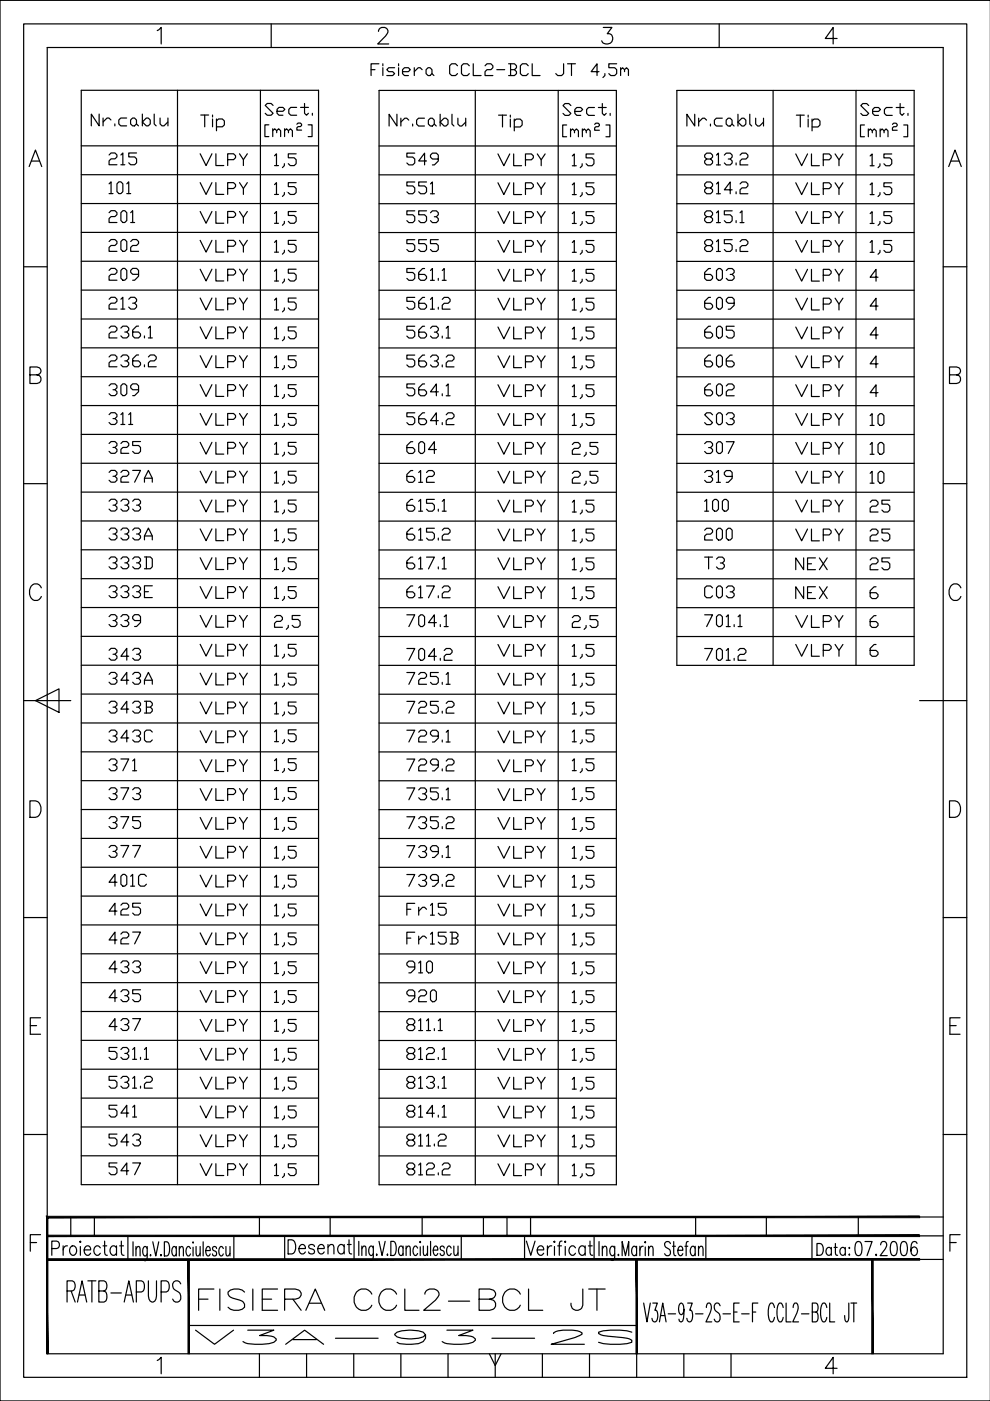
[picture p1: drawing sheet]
<svg xmlns="http://www.w3.org/2000/svg" width="210mm" height="297mm" viewBox="0 0 210 297" stroke-linecap="round" stroke-linejoin="round" font-family="sans-serif">
<!-- layer: 0 -->
<g fill="none" stroke="#000" stroke-width=".25">
<path d="M5 5.1h200v286.9h-200zM10 10.1h190v276.9h-190zM17.2 19.1h50.3v232.1h-50.3zM33.3 6.5l.9-.7v3.5M37.6 19.1v232.1M55.2 19.1v232.1M57.5 5.1v5M80.3 6.7a.86 .86 0 0 1 .6-.9h.7a.86 .86 0 0 1 .5 1.4l-2 2.1h2.3M80.4 19.2h50.3v232h-50.3zM100.8 19.2v232M118.4 19.2v232M127.9 5.8h1.8l-1 1.4a1.13 1.13 0 0 1 1.2 1.2 1.13 1.13 0 0 1-1.5 .9l-.5-.1-.3-.5"/>
<path d="M143.5 19.2h50.3v121.9h-50.3zM152.5 5.1v5M163.9 19.2v121.9M177.5 8.2h-2.5l1.6-2.4v3.5M181.5 19.2v121.9M210 .1h-210v296.9h210M6.2 35.3l1.3-3.5 1.3 3.5M6.7 34.1h1.6M17.2 37h50.3M17.2 30.9h50.3M42.6 24.4h1.6M43.4 24.4v2.5"/>
<path d="M45.1 24.4v.4M45.1 25.2v1.7M45.9 25.6l.4-.4h.8l.5 .4v.9l-.5 .4h-1.2M45.9 25.2v2.5M58.2 33l.4-.4v2.5M58.2 39.1l.4-.4v2.5M58.2 35.1h.8M60.3 34.7v.4l-.4 .4M62.8 32.6h-1.7v.9h1.3l.4 .4v.8l-.4 .4h-.9l-.4-.4M62.8 38.7h-1.7v.9h1.3l.4 .4v.8l-.4 .4h-.9l-.4-.4M80.4 37.1h50.3M80.4 31h50.3"/>
<path d="M105.7 24.4h1.7M106.5 24.4v2.5M108.2 24.4v.4M108.2 25.2v1.7M109 25.7l.5-.5h.8l.4 .5v.8l-.4 .4h-1.3M109 25.2v2.5M121.3 39.2l.5-.4v2.5M125.9 38.8h-1.6v.8h1.2l.4 .4v.8l-.4 .5h-.8l-.4-.5M143.5 37.1h50.3M143.5 31h50.3M168.8 24.4h1.7M169.7 24.4v2.5"/>
<path d="M171.3 24.4v.4M171.3 25.2v1.7M172.2 25.7l.4-.5h.8l.5 .5v.8l-.5 .4h-1.2M172.2 25.2v2.5M184.5 39.2l.4-.4v2.5M189.1 38.8h-1.7v.8h1.3l.4 .4v.8l-.4 .5h-.9l-.4-.5M201.1 35.3l1.4-3.5 1.3 3.5M201.6 34.1h1.7M5 56.6h5M17.2 49.3h50.3M17.2 43.2h50.3M17.2 55.4h50.3"/>
<path d="M58.2 57.5l.4-.4v2.5M58.2 45.3l.4-.5v2.5M58.2 51.4l.4-.4v2.5M58.2 59.6h.8M58.2 47.3h.8M58.2 53.5h.8M58.2 41.2h.8M60.3 59.2v.4l-.4 .4M60.3 46.9v.4l-.4 .5M60.3 53.1v.4l-.4 .4M60.3 40.8v.4l-.4 .5M62.8 57.1h-1.7v.8h1.3l.4 .4v.9l-.4 .4h-.9l-.4-.4"/>
<path d="M62.8 44.8h-1.7v.9h1.3l.4 .4v.8l-.4 .4h-.9l-.4-.4M62.8 51h-1.7v.8h1.3l.4 .4v.9l-.4 .4h-.9l-.4-.4M80.4 55.4h50.3M80.4 49.3h50.3M80.4 43.2h50.3M121.3 57.5l.5-.4v2.5M121.3 59.6h.9M121.3 41.3h.9M123.4 59.2v.4l-.4 .4M123.4 40.8v.5l-.4 .4M125.9 57.1h-1.6v.9h1.2l.4 .4v.8l-.4 .4h-.8l-.4-.4M143.5 55.4h50.3"/>
<path d="M143.5 49.3h50.3M143.5 43.2h50.3M184.5 41.3h.8M186.2 58.8h-1.7l1.2-1.7v2.5M186.6 40.8v.5l-.4 .4M200 56.6h5M6.3 79.5h1.5l.5-.2a.8 .8 0 0 0 0-1.3l-.5-.2h-1.5v3.5h1.5a.92 .92 0 0 0 .9-.9 .92 .92 0 0 0-.9-.9M17.2 79.9h50.3M17.2 67.6h50.3M17.2 61.5h50.3M17.2 73.8h50.3M58.2 75.9l.4-.5v2.5"/>
<path d="M58.2 69.7l.4-.4v2.5M58.2 63.6l.4-.4v2.5M58.2 77.9h.8M58.2 71.8h.8M58.2 65.7h.8M60.3 77.5v.4l-.4 .5M60.3 71.4v.4l-.4 .4M60.3 65.3v.4l-.4 .4M62.8 75.4h-1.7v.9h1.3l.4 .4v.8l-.4 .4h-.9l-.4-.4M62.8 69.3h-1.7v.9h1.3l.4 .4v.8l-.4 .4h-.9l-.4-.4M62.8 63.2h-1.7v.8h1.3l.4 .4v.9l-.4 .4h-.9l-.4-.4M80.4 79.9h50.3"/>
<path d="M80.4 73.8h50.3M80.4 67.7h50.3M80.4 61.5h50.3M121.3 75.9l.5-.4v2.5M121.3 78h.9M123.4 77.6v.4l-.4 .4M125.9 75.5h-1.6v.8h1.2l.4 .4v.9l-.4 .4h-.8l-.4-.4M143.5 79.9h50.3M143.5 73.8h50.3M143.5 67.7h50.3M143.5 61.5h50.3M186.2 77.1h-1.7l1.2-1.6v2.5"/>
<path d="M186.2 71h-1.7l1.2-1.7v2.5M186.2 64.9h-1.7l1.2-1.7v2.5M201.3 79.5h1.5l.5-.2a.82 .82 0 0 0 0-1.3l-.5-.2h-1.5v3.5h1.5a.92 .92 0 0 0 .9-.9 .92 .92 0 0 0-.9-.9M17.2 98.2h50.3M17.2 92.1h50.3M17.2 86h50.3M58.2 94.2l.4-.4v2.5M58.2 88.1l.4-.4v2.5M58.2 82l.4-.4v2.5M58.2 96.3h.8M58.2 90.2h.8M58.2 84.1h.8"/>
<path d="M60.3 95.9v.4l-.4 .4M60.3 89.8v.4l-.4 .4M60.3 83.6v.5l-.4 .4M62.8 99.9h-1.7v.8h1.3l.4 .5v.8l-.4 .4h-.9l-.4-.4M62.8 93.8h-1.7v.8h1.3l.4 .4v.9l-.4 .4h-.9l-.4-.4M62.8 87.7h-1.7v.8h1.3l.4 .4v.9l-.4 .4h-.9l-.4-.4M62.8 81.6h-1.7v.8h1.3l.4 .4v.8l-.4 .5h-.9l-.4-.5M80.4 98.2h50.3M80.4 92.1h50.3M80.4 86h50.3M143.5 98.2h50.3M143.5 92.1h50.3"/>
<path d="M143.5 86h50.3M186.2 83.3h-1.7l1.2-1.7v2.5M5 102.5h5M17.2 110.5h50.3M17.2 104.3h50.3M17.2 116.6h50.3M58.2 118.7l.4-.4v2.5M58.2 112.6l.4-.5v2.5M58.2 106.4l.4-.4v2.5M58.2 100.3l.4-.4v2.5M58.2 114.6h.8M58.2 108.5h.8"/>
<path d="M58.2 102.4h.8M60.3 114.2v.4l-.4 .5M60.3 108.1v.4l-.4 .4M60.3 102v.4l-.4 .4M62.8 118.3h-1.7v.8h1.3l.4 .4v.9l-.4 .4h-.9l-.4-.4M62.8 112.1h-1.7v.9h1.3l.4 .4v.8l-.4 .4h-.9l-.4-.4M62.8 106h-1.7v.9h1.3l.4 .4v.8l-.4 .4h-.9l-.4-.4M80.4 116.6h50.3M80.4 110.5h50.3M80.4 104.4h50.3M121.3 112.6l.5-.4v2.5M121.3 114.7h.9"/>
<path d="M123.4 114.3v.4l-.4 .4M125.9 112.2h-1.6v.8h1.2l.4 .4v.9l-.4 .4h-.8l-.4-.4M143.5 116.6h50.3M143.5 110.5h50.3M143.5 104.4h50.3M200 102.5h5M8.8 124.6a1.28 1.28 0 0 0-1.5-.8 1.28 1.28 0 0 0-1 1.3 1.61 1.61 0 0 0 1.6 2.2l.4-.2 .5-.6M17.2 122.7h50.3M17.2 128.8h50.3M17.2 134.9h50.3M58.2 137l.4-.4v2.5M58.2 124.8l.4-.4v2.5"/>
<path d="M58.2 139.1h.8M58.2 126.9h.8M58.2 120.8h.8M60.3 138.7v.4l-.4 .4M60.3 126.5v.4l-.4 .4M60.3 120.4v.4l-.4 .4M62.8 136.6h-1.7v.9h1.3l.4 .4v.8l-.4 .4h-.9l-.4-.4M62.8 124.4h-1.7v.8h1.3l.4 .4v.9l-.4 .4h-.9l-.4-.4M80.4 122.7h50.3M80.4 128.8h50.3M80.4 135h50.3M143.5 122.7h50.3"/>
<path d="M143.5 128.8h50.3M143.5 135h50.3M149.4 130.4h1.7l-1.3 2.4M152.3 130.4h.4l.5 .4v1.6l-.5 .4h-.4l-.4-.4v-1.6zM154 130.8l.4-.4v2.4M154 132.8h.8M155.7 132.4v.4M156.5 130.8l.4-.4v2.4M156.5 132.8h.8M185.7 136.6h-.4l-.8 .9v1.2l.4 .4h.8l.5-.4v-.4l-.5-.4h-1.2M185.7 130.5h-.4l-.8 .9v1.2l.4 .4h.8l.5-.4v-.4l-.5-.4h-1.2M185.7 124.4h-.4l-.8 .8v1.3l.4 .4h.8l.5-.4v-.4l-.5-.4h-1.2"/>
<path d="M203.7 124.6a1.28 1.28 0 0 0-1.4-.8 1.28 1.28 0 0 0-1.1 1.3 1.61 1.61 0 0 0 1.7 2.2l.3-.2 .5-.6M5 148.5h10M7.5 148.5l5-2.5v5zM17.2 153.3h50.3M17.2 159.4h50.3M17.2 141h50.3M17.2 147.2h50.3M58.2 149.3l.4-.4v2.5M58.2 155.2l.4-.5v2.5M58.2 143.2l.4-.5v2.5M58.2 151.4h.8M58.2 157.2h.8"/>
<path d="M58.2 145.2h.8M60.3 150.9v.5l-.4 .4M60.3 156.8v.4l-.4 .5M60.3 144.8v.4l-.4 .5M62.8 148.9h-1.7v.8h1.3l.4 .4v.8l-.4 .5h-.9l-.4-.5M62.8 154.7h-1.7v.9h1.3l.4 .4v.8l-.4 .4h-.9l-.4-.4M62.8 142.7h-1.7v.9h1.3l.4 .4v.8l-.4 .4h-.9l-.4-.4M80.4 153.3h50.3M80.4 159.4h50.3M80.4 141.1h50.3M80.4 147.2h50.3M195 148.5h10"/>
<path d="M6.3 169.8h1.2a1.86 1.86 0 0 1 1.2 1.7 1.86 1.86 0 0 1-1.2 1.8h-1.2zM17.2 165.5h50.3M17.2 171.6h50.3M17.2 177.8h50.3M58.2 173.7l.4-.4v2.5M58.2 179.9l.4-.5v2.5M58.2 161.3l.4-.4v2.5M58.2 167.4l.4-.4v2.5M58.2 175.8h.8M58.2 163.4h.8M58.2 169.5h.8M60.3 175.4v.4l-.4 .4"/>
<path d="M60.3 162.9v.5l-.4 .4M60.3 169.1v.4l-.4 .4M62.8 173.3h-1.7v.9h1.3l.4 .4v.8l-.4 .4h-.9l-.4-.4M62.8 179.4h-1.7v.9h1.3l.4 .4v.8l-.4 .4h-.9l-.4-.4M62.8 160.9h-1.7v.8h1.3l.4 .4v.8l-.4 .5h-.9l-.4-.5M62.8 167h-1.7v.8h1.3l.4 .4v.9l-.4 .4h-.9l-.4-.4M80.4 165.5h50.3M80.4 171.7h50.3M80.4 177.8h50.3M121.3 179.9l.5-.4v2.5M125.9 179.5h-1.6v.8h1.2l.4 .4v.9l-.4 .4h-.8l-.4-.4M201.3 169.8h1.2a1.86 1.86 0 0 1 1.2 1.7 1.86 1.86 0 0 1-1.2 1.8h-1.2z"/>
<path d="M5 194.5h5M17.2 183.9h50.3M17.2 196.1h50.3M17.2 190h50.3M58.2 198.2l.4-.4v2.5M58.2 186l.4-.4v2.5M58.2 192.1l.4-.4v2.5M58.2 188.1h.8M58.2 194.2h.8M58.2 181.9h.8M60.3 199.9v.4l-.4 .4M60.3 187.6v.5l-.4 .4"/>
<path d="M60.3 193.8v.4l-.4 .4M60.3 181.5v.4l-.4 .5M62.8 197.8h-1.7v.8h1.3l.4 .4v.9l-.4 .4h-.9l-.4-.4M62.8 185.6h-1.7v.8h1.3l.4 .4v.8l-.4 .5h-.9l-.4-.5M62.8 191.7h-1.7v.8h1.3l.4 .4v.9l-.4 .4h-.9l-.4-.4M80.4 183.9h50.3M80.4 190h50.3M80.4 196.1h50.3M121.3 198.2l.5-.4v2.5M121.3 182h.9M123.4 199.9v.4l-.4 .4M123.4 181.6v.4l-.4 .4"/>
<path d="M125.9 197.8h-1.6v.9h1.2l.4 .4v.8l-.4 .4h-.8l-.4-.4M200 194.5h5M6.4 217.5h1.4M8.6 215.8h-2.2v3.5h2.2M17.2 208.3h50.3M17.2 214.5h50.3M17.2 202.2h50.3M58.2 210.4l.4-.4v2.5M58.2 216.6l.4-.4v2.4M58.2 204.3l.4-.4v2.5M58.2 200.3h.8M58.2 212.5h.8"/>
<path d="M58.2 218.6h.8M58.2 206.4h.8M60.3 212.1v.4l-.4 .5M60.3 218.2v.4l-.4 .5M60.3 206v.4l-.4 .4M62.8 210h-1.7v.9h1.3l.4 .4v.8l-.4 .4h-.9l-.4-.4M62.8 216.2h-1.7v.8h1.3l.4 .4v.8l-.4 .4h-.9l-.4-.4M62.8 203.9h-1.7v.9h1.3l.4 .4v.8l-.4 .4h-.9l-.4-.4M80.4 202.3h50.3M80.4 208.4h50.3M80.4 214.5h50.3M86.7 217.3l-.4-.5v-.4l.4-.4h.8l.4 .4v.4l-.4 .5h-.8l-.4 .4v.4l.4 .4h.8l.4-.4v-.4l-.4-.4"/>
<path d="M88.8 216.4l.4-.4v2.5M88.8 218.5h.8M90.4 216.4l.4-.4v2.5M90.4 218.5h.9M92.1 218.1v.4M92.9 216.4l.5-.4v2.5M92.9 218.5h.9M121.3 216.6l.5-.4v2.5M121.3 200.3h.9M121.3 218.7h.9M123.4 218.3v.4l-.4 .4M125.9 216.2h-1.6v.8h1.2l.4 .4v.9l-.4 .4h-.8l-.4-.4"/>
<path d="M201.4 217.5h1.3M203.6 215.8h-2.2v3.5h2.2M17.2 226.7h50.3M17.2 238.9h50.3M17.2 220.6h50.3M17.2 232.8h50.3M58.2 234.9l.4-.4v2.5M58.2 228.8l.4-.4v2.5M58.2 222.7l.4-.4v2.5M58.2 237h.8M58.2 230.9h.8M58.2 224.8h.8"/>
<path d="M60.3 236.6v.4l-.4 .4M60.3 230.5v.4l-.4 .4M60.3 224.4v.4l-.4 .4M62.8 234.5h-1.7v.8h1.3l.4 .5v.8l-.4 .4h-.9l-.4-.4M62.8 228.4h-1.7v.8h1.3l.4 .4v.9l-.4 .4h-.9l-.4-.4M62.8 222.3h-1.7v.8h1.3l.4 .4v.9l-.4 .4h-.9l-.4-.4M80.4 220.6h50.3M80.4 226.7h50.3M80.4 232.8h50.3M80.4 239h50.3M86.7 229.5l-.4-.4v-.4l.4-.5h.8l.4 .5v.4l-.4 .4h-.8l-.4 .4v.4l.4 .4h.8l.4-.4v-.4l-.4-.4M88.8 228.7l.4-.5v2.5"/>
<path d="M88.8 230.7h.8M90.4 228.7l.4-.5h.9l.4 .5v.4l-.4 .4h-.4M91.7 229.5l.4 .4v.4l-.4 .4h-.9l-.4-.4M92.9 230.3v.4M93.8 228.7l.4-.5v2.5M93.8 230.7h.8M121.3 234.9l.5-.4v2.5M121.3 237h.9M123.4 236.6v.4l-.4 .5M125.9 234.5h-1.6v.9h1.2l.4 .4v.8l-.4 .4h-.8l-.4-.4M5 240.5h5M17.2 245.1h50.3"/>
<path d="M58.2 247.2l.4-.5v2.5M58.2 241l.4-.4v2.5M58.2 249.2h.8M58.2 243.1h.8M60.3 248.8v.4l-.4 .5M60.3 242.7v.4l-.4 .4M62.8 246.7h-1.7v.9h1.3l.4 .4v.8l-.4 .4h-.9l-.4-.4M62.8 240.6h-1.7v.9h1.3l.4 .4v.8l-.4 .4h-.9l-.4-.4M80.4 245.1h50.3M195 258h5M200 240.5h5M6.4 263.4h1.4"/>
<path d="M8.6 261.8h-2.2v3.5M195 262h5M195 267h5M201.4 263.4h1.3M203.6 261.8h-2.2v3.5M33.3 288.4l.9-.6v3.5M55 287v5M65 287v5M75 287v5M85 287v5M95 287v5M103.7 287l1.3 2.5 1.2-2.5"/>
<path d="M105 287v5M115 287v5M125 287v5M135 287v5M145 287v5M155 287v5M177.5 290.1h-2.5l1.6-2.3v3.5"/>
</g>
<!-- layer: INDICATOR -->
<g fill="none" stroke="#000" stroke-width=".25">
<path d="M15 258v4M20 258v4M55 258v4M70 258v4M89.5 258v4M102.5 258v4M107.5 258v4M112.5 258v4M147.5 258v4M162.5 258v4M182 258v4M11 264.7h1a.82 .82 0 0 0 .6-.8 .82 .82 0 0 0-.6-.8h-1v3"/>
<path d="M13.4 264.1v2M14.2 273.7h1.1a1.23 1.23 0 0 0 0-2.1h-1.1v4.5M14.3 264.1a.8 .8 0 0 0-.9 .9M15.1 273.7l.8 2.4M15.1 264.3a.64 .64 0 0 1 1 .3 1.01 1.01 0 0 1-.8 1.5 1.18 1.18 0 0 1-.2-1.8zM16.4 276.1l1-4.5 1 4.5M16.8 274.6h1.2M17 263.1l.2 .2-.2 .1-.1-.1zM17 264.3v1.8M17.8 265h1.4a.66 .66 0 0 0-.4-.8 .66 .66 0 0 0-.8 .4 1.01 1.01 0 0 0 .8 1.5l.4-.4M18.6 271.6h1.7M19.5 271.6v4.5"/>
<path d="M21 273.7h1.1a1.24 1.24 0 0 0 0-2.1h-1.1v4.5h1.1a1.4 1.4 0 0 0 0-2.4M21.3 264.6a.67 .67 0 0 0-.7-.5 .67 .67 0 0 0-.6 .5 1.01 1.01 0 0 0 .8 1.5l.5-.4M21.8 264.1h.8M22.2 263.1v2.5l.1 .4 .5 .1M23.5 274.1h2.2M24.7 264.6a.67 .67 0 0 0-.6-.5 .67 .67 0 0 0-.7 .5 1.01 1.01 0 0 0 .8 1.5l.5-.4M24.7 264.1v2M25.4 264.1h.8M25.7 263.1v2.5l.1 .4 .5 .1M26.3 276.1l1-4.5 1 4.5M26.7 274.6h1.2M27.1 262v5"/>
<path d="M28.2 263.3v3M28.8 264.9l.4-.6 .4 .1 .1 1.9M28.8 264.3v2M28.9 273.9h1.1a1.39 1.39 0 0 0 0-2.3h-1.1v4.5M31.2 264.3l-.1 2.7-.2 .3-.4-.2M31.2 264.7l-.3-.4h-.3a1.45 1.45 0 0 0 0 2h.3l.3-.4M31.5 271.6v3.2l.3 1.1 .4 .2 .6-.2 .3-.5 .1-3.8M31.9 266v.3zM32.4 263.3l.6 3 .7-3M34.1 266v.3zM34.2 273.9h1.1a1.39 1.39 0 0 0 0-2.3h-1.1v4.5M34.9 263.3h.5a2.23 2.23 0 0 1 0 3h-.5z"/>
<path d="M37.4 264.7l-.3-.4-.4 .1a1.48 1.48 0 0 0 .1 1.9h.3l.3-.4M37.4 264.3v2M38 264.9l.4-.6 .4 .1 .1 1.9M38 264.3v2M38.3 272.2a.93 .93 0 0 0-1.3-.5 .93 .93 0 0 0-.3 1.4l.4 .4a1.53 1.53 0 0 1 1 2.4 .89 .89 0 0 1-1.5-.5M40.4 264.7l-.3-.4-.4 .1a1.48 1.48 0 0 0 .1 1.9h.3l.3-.4M40.9 263.3v.3zM40.9 264.4v1.9M41.6 264.3l.1 1.8 .3 .2 .4-.6M42.4 264.3v2M43.1 263.3v3M43.6 265.1h1v-.2a.53 .53 0 0 0-.6-.6l-.1 .1a1.48 1.48 0 0 0 .1 1.9h.3l.3-.4"/>
<path d="M45.9 264.7l-.1-.3-.2-.1-.5 .1v.3a.95 .95 0 0 0 .7 .7 .55 .55 0 0 1-.4 .9l-.3-.2v-.2M47.3 264.7l-.3-.4-.4 .1a1.5 1.5 0 0 0 .2 1.9h.2l.3-.4M47.9 264.3l.1 1.8 .4 .2 .4-.6M48.8 264.3v2M49.6 262.2v5M60.4 262v5M61.1 262.9h.8a1.77 1.77 0 0 1 0 3h-.8zM63.4 264.7h1.3a.67 .67 0 0 0-.4-.8 .67 .67 0 0 0-.8 .4 1 1 0 0 0 .8 1.6l.4-.5M66.7 264.3a.66 .66 0 0 0-.6-.5 .66 .66 0 0 0-.7 .5l.1 .3 .8 .3a.55 .55 0 0 1 .3 .8 .73 .73 0 0 1-1.2-.3M67.4 264.7h1.3a.66 .66 0 0 0-.4-.8 .66 .66 0 0 0-.8 .4 1 1 0 0 0 .8 1.6l.4-.5M69.5 264.4l.6-.5 .6 .1 .1 1.9M69.5 263.9v2"/>
<path d="M73 264.3l-.5-.4a1 1 0 0 0-.9 1 1 1 0 0 0 .9 1l.5-.5M73 263.9v2M73.7 263.9h.8M74 262.9v2.4l.1 .4 .5 .2M75.1 262v5M76.1 263.2v3M76.7 264.8l.4-.6 .4 .1 .1 1.9M76.7 264.2v2M79.2 264.2l-.1 2.7-.3 .3-.4-.2M79.2 264.6l-.4-.4h-.2a1.43 1.43 0 0 0 0 2h.2l.4-.4M79.9 265.9v.3zM80.4 263.2l.6 3 .7-3"/>
<path d="M82.1 265.9v.3zM82.9 263.2h.5a2.2 2.2 0 0 1 0 3h-.5zM85.5 264.6l-.4-.4h-.2a1.4 1.4 0 0 0 0 2h.2l.4-.4M85.5 264.2v2M86.1 264.8l.4-.6 .4 .1 .1 1.9M86.1 264.2v2M88.5 264.6l-.3-.4-.4 .1a1.48 1.48 0 0 0 .2 1.9h.2l.3-.4M89.1 263.2v.3zM89.1 264.3v1.9M89.7 264.2l.1 1.9 .4 .1 .4-.6M90.6 264.2v2M91.3 263.2v3"/>
<path d="M91.9 265h.9v-.2a.53 .53 0 0 0-.5-.6 1.4 1.4 0 0 0 0 2h.2l.3-.4M94.2 264.6l-.3-.4-.5 .1-.1 .3a.98 .98 0 0 0 .8 .7 .55 .55 0 0 1 0 .6 .55 .55 0 0 1-.5 .3l-.2-.1-.1-.3M95.7 264.6l-.4-.4-.4 .1a1.48 1.48 0 0 0 .2 1.9h.2l.4-.4M96.2 264.2l.1 1.9 .4 .1 .4-.6M97.1 264.2v2M97.8 262v5M111.2 262v5M111.6 263.1l.9 3 .9-3M113.9 265h1.4a.67 .67 0 0 0-.4-.8 .67 .67 0 0 0-.9 .4 1.01 1.01 0 0 0 .8 1.5l.5-.4M116.1 264.1v2M117 264.1a.81 .81 0 0 0-.9 .9M117.6 263.1l.1 .2-.1 .1-.2-.1z"/>
<path d="M117.6 264.3v1.8M118.2 264.1h.8M119.2 263.1l-.5 .2-.1 .4v2.4M119.8 263.1l.2 .2-.2 .1-.1-.1zM119.8 264.3v1.8M122 264.6a.67 .67 0 0 0-.6-.5 .67 .67 0 0 0-.6 .5 1.01 1.01 0 0 0 .8 1.5l.4-.4M124.1 264.6a.67 .67 0 0 0-.7-.5 .67 .67 0 0 0-.6 .5 1.01 1.01 0 0 0 .8 1.5l.5-.4M124.1 264.1v2M124.8 264.1h.8M125.1 263.1v2.5l.1 .4 .5 .1M126 262v5M127 263.2v3"/>
<path d="M127.7 264.8l.4-.6 .5 .2 .1 1.8M127.7 264.2v2M130.3 264.2l-.1 2.8-.2 .2-.5-.1M130.3 264.7l-.3-.5h-.3a1.35 1.35 0 0 0 0 2h.3l.3-.4M131.1 265.9v.3zM131.9 266.2v-3l.7 3 .7-3v3M135 264.7l-.4-.5h-.2a1.35 1.35 0 0 0 0 2h.2l.4-.4M135 264.2v2M135.7 264.2v2M136.4 264.2l-.5 .2-.2 .7M136.5 276.3l.7 4 .7-4M136.8 263.2v.3z"/>
<path d="M136.8 264.4v1.8M137.5 264.8l.4-.6 .5 .2 .1 1.8M137.5 264.2v2M138.4 276.3h1l-.6 1.5h.3a1.92 1.92 0 0 1-.2 2.5l-.5-.2-.2-.6M140.1 278.9h.9M141.7 278.6h1.5M142.1 263.7a.67 .67 0 0 0-1.1-.3 .67 .67 0 0 0 .3 1.1 1.06 1.06 0 0 1 .8 1.3 .64 .64 0 0 1-.6 .5 .64 .64 0 0 1-.6-.5M142.6 264.2h.6M142.8 263.2v2.5l.1 .4 .4 .1M143.7 265.1h1.1v-.3a.55 .55 0 0 0-.6-.6 1.35 1.35 0 0 0 0 2h.2l.4-.4M145 277.6l-.3 1-.3 .1a1.72 1.72 0 0 1 0-2.4l.3 .2a5.5 5.5 0 0 1 0 3.6l-.4 .2-.3-.2v-.4M145.2 264.2h.6"/>
<path d="M145.8 276.3h1l-.6 1.5h.3a1.96 1.96 0 0 1-.2 2.5l-.5-.2-.2-.6M145.9 263.2l-.3 .2-.1 .4v2.4M147.4 264.7l-.4-.5h-.2a1.33 1.33 0 0 0 0 2h.2l.4-.4M147.4 264.2v2M147.5 278.6h1.6M148.1 264.8l.4-.6 .5 .2 .1 1.8M148.1 264.2v2M149.7 262v5M149.8 277.2v-.5l.3-.4h.4l.2 .4a2.31 2.31 0 0 1-.1 1.7l-.9 1.9h1.2M152.7 276.8l-.2-.3-.6-.2a1.21 1.21 0 0 0 .4 2.1 1.3 1.3 0 0 1-.1 1.9h-.3l-.5-.6M153.3 278.6h1.6M155.6 278.2h.7"/>
<path d="M156.7 276.3h-1.1v4h1.1M157.2 278.6h1.6M159.5 278.2h.7M160.7 276.3h-1.2v4M164.2 277.2a.8 .8 0 0 0-.8-.9 3.8 3.8 0 0 0 0 4 .8 .8 0 0 0 .8-1M166.1 277.2a.8 .8 0 0 0-.8-.9 3.9 3.9 0 0 0 0 4 .8 .8 0 0 0 .8-1M166.7 276.3v4h1M168.2 277.2l.1-.5 .2-.4h.4l.2 .4a2.31 2.31 0 0 1-.1 1.7l-.9 1.9h1.2M169.9 278.6h1.6M172.2 262v5M172.2 278.2h.8a1.24 1.24 0 0 0 0-1.9h-.8v4h.8a1.41 1.41 0 0 0 0-2.1M173.2 263.6h.7a1.47 1.47 0 0 1 0 2.5h-.7z"/>
<path d="M175.3 277.2a.8 .8 0 0 0-.8-.9 3.8 3.8 0 0 0 0 4 .8 .8 0 0 0 .8-1M175.9 276.3v4h1.1M176.3 264.8a.55 .55 0 0 0-.6-.3 .55 .55 0 0 0-.5 .3 .76 .76 0 0 0 0 1 .76 .76 0 0 0 .9 .2l.2-.2M176.3 264.5v1.6M176.8 264.5h.7M177.1 263.6v2.1l.1 .3 .4 .1M179.2 264.8a.55 .55 0 0 0-.5-.3 .55 .55 0 0 0-.5 .3 .76 .76 0 0 0-.1 1 .76 .76 0 0 0 .9 .2l.2-.2M179.2 264.5v1.6M180 276.3v3l-.2 .8-.4 .2a1.39 1.39 0 0 1-.3-1.4M180.1 264.5v.2zM180.1 265.9v.2zM180.4 276.3h1.2"/>
<path d="M181 276.3v4M181.6 263.4l.5-.2a1.49 1.49 0 0 1 .7 1.7l-.4 1.2-.5 .1a1.49 1.49 0 0 1-.6-1.7zM183.4 263.2h1.5l-1.1 3M185.8 265.9v.3zM186.7 263.9l.2-.5 .7-.2a.97 .97 0 0 1 .1 1.6l-1.1 1.4h1.5M189.1 263.4l.5-.2a1.5 1.5 0 0 1 .6 1.7l-.3 1.2-.5 .1a1.49 1.49 0 0 1-.6-1.7zM191.2 263.4l.5-.2a1.52 1.52 0 0 1 .7 1.7l-.3 1.2-.6 .1a1.49 1.49 0 0 1-.6-1.7zM194.4 263.6l-.1-.2-.3-.2-.5 .2a2.92 2.92 0 0 0 0 2.7 .89 .89 0 0 0 1.1-.6 .89 .89 0 0 0-.7-1.1 .77 .77 0 0 0-.8 .8M40 281h95M139.8 280.3l.7-4 .7 4"/>
</g>
<g fill="#000" stroke="#000" stroke-width=".21">
<path d="M10.2 258.2h184.8v-.3zM9.9 257.9h185.1l-184.8 .3zM9.9 257.9l.3 29.1v-28.8zM9.9 257.9l.3 29.1h-.3z"/>
<path d="M10 262.2h185v-.3zM10 261.9h185l-185 .3z"/>
<path d="M10 267.2h185v-.3zM10 266.9h185l-185 .3z"/>
<path d="M39.9 267v20h.3zM39.9 267h.3v20z"/>
<path d="M134.8 267v20h.3zM134.8 267h.3v20z"/>
<path d="M184.8 267v20h.3zM184.8 267h.3v20z"/>
</g>
<text font-size="8.4" x="40.9" y="279">FISIERA CCL2-BCL JT</text>
<g font-size="6.6">
<text x="119.9" y="98.1">2,5</text>
<text x="57.1" y="134.8">2,5</text>
</g>
<g font-size="6.2">
<text x="77.6" y="17.6">Fisiera CCL2-BCL JT 4,5m</text>
<text x="21.9" y="36.3">215</text>
<text x="119.9" y="36.7">1,5</text>
<text x="183.1" y="36.7">1,5</text>
<text x="119.9" y="49">1,5</text>
<text x="183.1" y="49">1,5</text>
<text x="21.9" y="54.7">202</text>
<text x="119.9" y="55">1,5</text>
<text x="183.1" y="55">1,5</text>
<text x="119.9" y="67.4">1,5</text>
<text x="119.9" y="73.4">1,5</text>
<text x="119.9" y="85.7">1,5</text>
<text x="119.9" y="91.7">1,5</text>
<text x="183.1" y="97.7">10</text>
<text x="119.9" y="104.1">2,5</text>
<text x="119.9" y="110.1">1,5</text>
<text x="104.4" y="116.1">VLPY</text>
<text x="167.6" y="116.1">VLPY</text>
<text x="183.1" y="116.1">25</text>
<text x="119.9" y="122.4">1,5</text>
<text x="119.9" y="128.4">1,5</text>
<text x="104.4" y="134.4">VLPY</text>
<text x="119.9" y="134.8">2,5</text>
<text x="167.6" y="134.4">VLPY</text>
<text x="119.9" y="140.8">1,5</text>
<text x="119.9" y="146.8">1,5</text>
<text x="41.3" y="152.8">VLPY</text>
<text x="104.4" y="152.8">VLPY</text>
<text x="119.9" y="153.1">1,5</text>
<text x="119.9" y="158.7">1,5</text>
<text x="119.9" y="165.1">1,5</text>
<text x="41.3" y="171.1">VLPY</text>
<text x="119.9" y="171.1">1,5</text>
<text x="119.9" y="177.4">1,5</text>
<text x="41.3" y="189.4">VLPY</text>
<text x="119.9" y="189.8">1,5</text>
<text x="85" y="195.4">Fr15</text>
<text x="119.9" y="195.8">1,5</text>
<text x="41.3" y="207.8">VLPY</text>
<text x="119.9" y="208.1">1,5</text>
<text x="85" y="213.8">920</text>
<text x="119.9" y="214.1">1,5</text>
<text x="119.9" y="226.5">1,5</text>
<text x="119.9" y="232.5">1,5</text>
<text x="119.9" y="244.8">1,5</text>
<text x="21.9" y="250.5">547</text>
<text x="85" y="250.5">812.2</text>
<text x="119.9" y="250.8">1,5</text>
<text x="40.2" y="286.1">V3A-93-2S</text>
</g>
<g font-size="5.7">
<text x="18" y="27.9">Nr.cablu</text>
<text x="55" y="25.8">Sect.</text>
<text x="81.1" y="27.9">Nr.cablu</text>
<text x="118.2" y="25.8">Sect.</text>
<text x="144.3" y="27.9">Nr.cablu</text>
<text x="181.3" y="25.8">Sect.</text>
<text x="55" y="30.3">[mm ]</text>
<text x="118.2" y="30.3">[mm ]</text>
<text x="181.3" y="30.3">[mm ]</text>
<text x="41.3" y="36.3">VLPY</text>
<text x="85" y="36.3">549</text>
<text x="104.4" y="36.3">VLPY</text>
<text x="148.2" y="36.3">813.2</text>
<text x="167.6" y="36.3">VLPY</text>
<text x="21.9" y="42.3">101</text>
<text x="41.3" y="42.3">VLPY</text>
<text x="85" y="42.3">551</text>
<text x="104.4" y="42.3">VLPY</text>
<text x="148.2" y="42.3">814.2</text>
<text x="167.6" y="42.3">VLPY</text>
<text x="21.9" y="48.3">201</text>
<text x="41.3" y="48.7">VLPY</text>
<text x="85" y="48.3">553</text>
<text x="104.4" y="48.7">VLPY</text>
<text x="148.2" y="48.3">815.1</text>
<text x="167.6" y="48.7">VLPY</text>
<text x="41.3" y="54.7">VLPY</text>
<text x="85" y="54.7">555</text>
<text x="104.4" y="54.7">VLPY</text>
<text x="148.2" y="54.7">815.2</text>
<text x="167.6" y="54.7">VLPY</text>
<text x="21.9" y="60.7">209</text>
<text x="41.3" y="60.7">VLPY</text>
<text x="85" y="60.7">561.1</text>
<text x="104.4" y="60.7">VLPY</text>
<text x="148.2" y="60.7">603</text>
<text x="167.6" y="60.7">VLPY</text>
<text x="21.9" y="66.7">213</text>
<text x="41.3" y="67">VLPY</text>
<text x="85" y="66.7">561.2</text>
<text x="104.4" y="67">VLPY</text>
<text x="148.2" y="66.7">609</text>
<text x="167.6" y="67">VLPY</text>
<text x="21.9" y="73">236.1</text>
<text x="41.3" y="73">VLPY</text>
<text x="85" y="73">563.1</text>
<text x="104.4" y="73">VLPY</text>
<text x="148.2" y="73">605</text>
<text x="167.6" y="73">VLPY</text>
<text x="21.9" y="79">236.2</text>
<text x="41.3" y="79">VLPY</text>
<text x="85" y="79">563.2</text>
<text x="104.4" y="79">VLPY</text>
<text x="148.2" y="79">606</text>
<text x="167.6" y="79">VLPY</text>
<text x="21.9" y="85">309</text>
<text x="41.3" y="85.4">VLPY</text>
<text x="85" y="85">564.1</text>
<text x="104.4" y="85.4">VLPY</text>
<text x="148.2" y="85">602</text>
<text x="167.6" y="85.4">VLPY</text>
<text x="21.9" y="91.4">311</text>
<text x="41.3" y="91.4">VLPY</text>
<text x="85" y="91.4">564.2</text>
<text x="104.4" y="91.4">VLPY</text>
<text x="148.2" y="91.4">S03</text>
<text x="167.6" y="91.4">VLPY</text>
<text x="183.1" y="91.4">10</text>
<text x="21.9" y="97.4">325</text>
<text x="41.3" y="97.4">VLPY</text>
<text x="85" y="97.4">604</text>
<text x="104.4" y="97.4">VLPY</text>
<text x="148.2" y="97.4">307</text>
<text x="167.6" y="97.4">VLPY</text>
<text x="21.9" y="103.4">327A</text>
<text x="41.3" y="103.7">VLPY</text>
<text x="85" y="103.4">612</text>
<text x="104.4" y="103.7">VLPY</text>
<text x="148.2" y="103.4">319</text>
<text x="167.6" y="103.7">VLPY</text>
<text x="183.1" y="103.7">10</text>
<text x="21.9" y="109.7">333</text>
<text x="41.3" y="109.7">VLPY</text>
<text x="85" y="109.7">615.1</text>
<text x="104.4" y="109.7">VLPY</text>
<text x="148.2" y="109.7">100</text>
<text x="167.6" y="109.7">VLPY</text>
<text x="183.1" y="109.7">25</text>
<text x="21.9" y="115.7">333A</text>
<text x="41.3" y="115.7">VLPY</text>
<text x="85" y="115.7">615.2</text>
<text x="148.2" y="115.7">200</text>
<text x="21.9" y="121.7">333D</text>
<text x="41.3" y="122.1">VLPY</text>
<text x="85" y="121.7">617.1</text>
<text x="104.4" y="122.1">VLPY</text>
<text x="148.2" y="121.7">T3</text>
<text x="167.6" y="122.1">NEX</text>
<text x="183.1" y="122.1">25</text>
<text x="21.9" y="128.1">333E</text>
<text x="41.3" y="128.1">VLPY</text>
<text x="85" y="128.1">617.2</text>
<text x="104.4" y="128.1">VLPY</text>
<text x="148.2" y="128.1">C03</text>
<text x="167.6" y="128.1">NEX</text>
<text x="21.9" y="134.1">339</text>
<text x="41.3" y="134.1">VLPY</text>
<text x="85" y="134.1">704.1</text>
<text x="21.9" y="141.1">343</text>
<text x="41.3" y="140.4">VLPY</text>
<text x="85" y="141.1">704.2</text>
<text x="104.4" y="140.4">VLPY</text>
<text x="148.2" y="141.1">701.2</text>
<text x="167.6" y="140.4">VLPY</text>
<text x="21.9" y="146.4">343A</text>
<text x="41.3" y="146.4">VLPY</text>
<text x="85" y="146.4">725.1</text>
<text x="104.4" y="146.4">VLPY</text>
<text x="21.9" y="152.4">343B</text>
<text x="85" y="152.4">725.2</text>
<text x="21.9" y="158.4">343C</text>
<text x="41.3" y="158.7">VLPY</text>
<text x="85" y="158.4">729.1</text>
<text x="104.4" y="158.7">VLPY</text>
<text x="21.9" y="164.7">371</text>
<text x="41.3" y="164.7">VLPY</text>
<text x="85" y="164.7">729.2</text>
<text x="104.4" y="164.7">VLPY</text>
<text x="21.9" y="170.7">373</text>
<text x="85" y="170.7">735.1</text>
<text x="104.4" y="171.1">VLPY</text>
<text x="21.9" y="176.7">375</text>
<text x="41.3" y="177.1">VLPY</text>
<text x="85" y="176.7">735.2</text>
<text x="104.4" y="177.1">VLPY</text>
<text x="21.9" y="183.1">377</text>
<text x="41.3" y="183.1">VLPY</text>
<text x="85" y="183.1">739.1</text>
<text x="104.4" y="183.1">VLPY</text>
<text x="21.9" y="189.1">401C</text>
<text x="85" y="189.1">739.2</text>
<text x="104.4" y="189.4">VLPY</text>
<text x="21.9" y="195.1">425</text>
<text x="41.3" y="195.4">VLPY</text>
<text x="104.4" y="195.4">VLPY</text>
<text x="21.9" y="201.4">427</text>
<text x="41.3" y="201.4">VLPY</text>
<text x="85" y="201.4">Fr15B</text>
<text x="104.4" y="201.4">VLPY</text>
<text x="21.9" y="207.4">433</text>
<text x="85" y="207.4">910</text>
<text x="104.4" y="207.8">VLPY</text>
<text x="21.9" y="213.4">435</text>
<text x="41.3" y="213.8">VLPY</text>
<text x="104.4" y="213.8">VLPY</text>
<text x="21.9" y="219.8">437</text>
<text x="41.3" y="219.8">VLPY</text>
<text x="104.4" y="219.8">VLPY</text>
<text x="21.9" y="225.8">531.1</text>
<text x="41.3" y="226.1">VLPY</text>
<text x="85" y="225.8">812.1</text>
<text x="104.4" y="226.1">VLPY</text>
<text x="21.9" y="231.8">531.2</text>
<text x="41.3" y="232.1">VLPY</text>
<text x="104.4" y="232.1">VLPY</text>
<text x="21.9" y="238.1">541</text>
<text x="41.3" y="238.1">VLPY</text>
<text x="85" y="238.1">814.1</text>
<text x="104.4" y="238.1">VLPY</text>
<text x="21.9" y="244.1">543</text>
<text x="41.3" y="244.5">VLPY</text>
<text x="85" y="244.1">811.2</text>
<text x="104.4" y="244.5">VLPY</text>
<text x="41.3" y="250.5">VLPY</text>
<text x="104.4" y="250.5">VLPY</text>
</g>
</svg>
